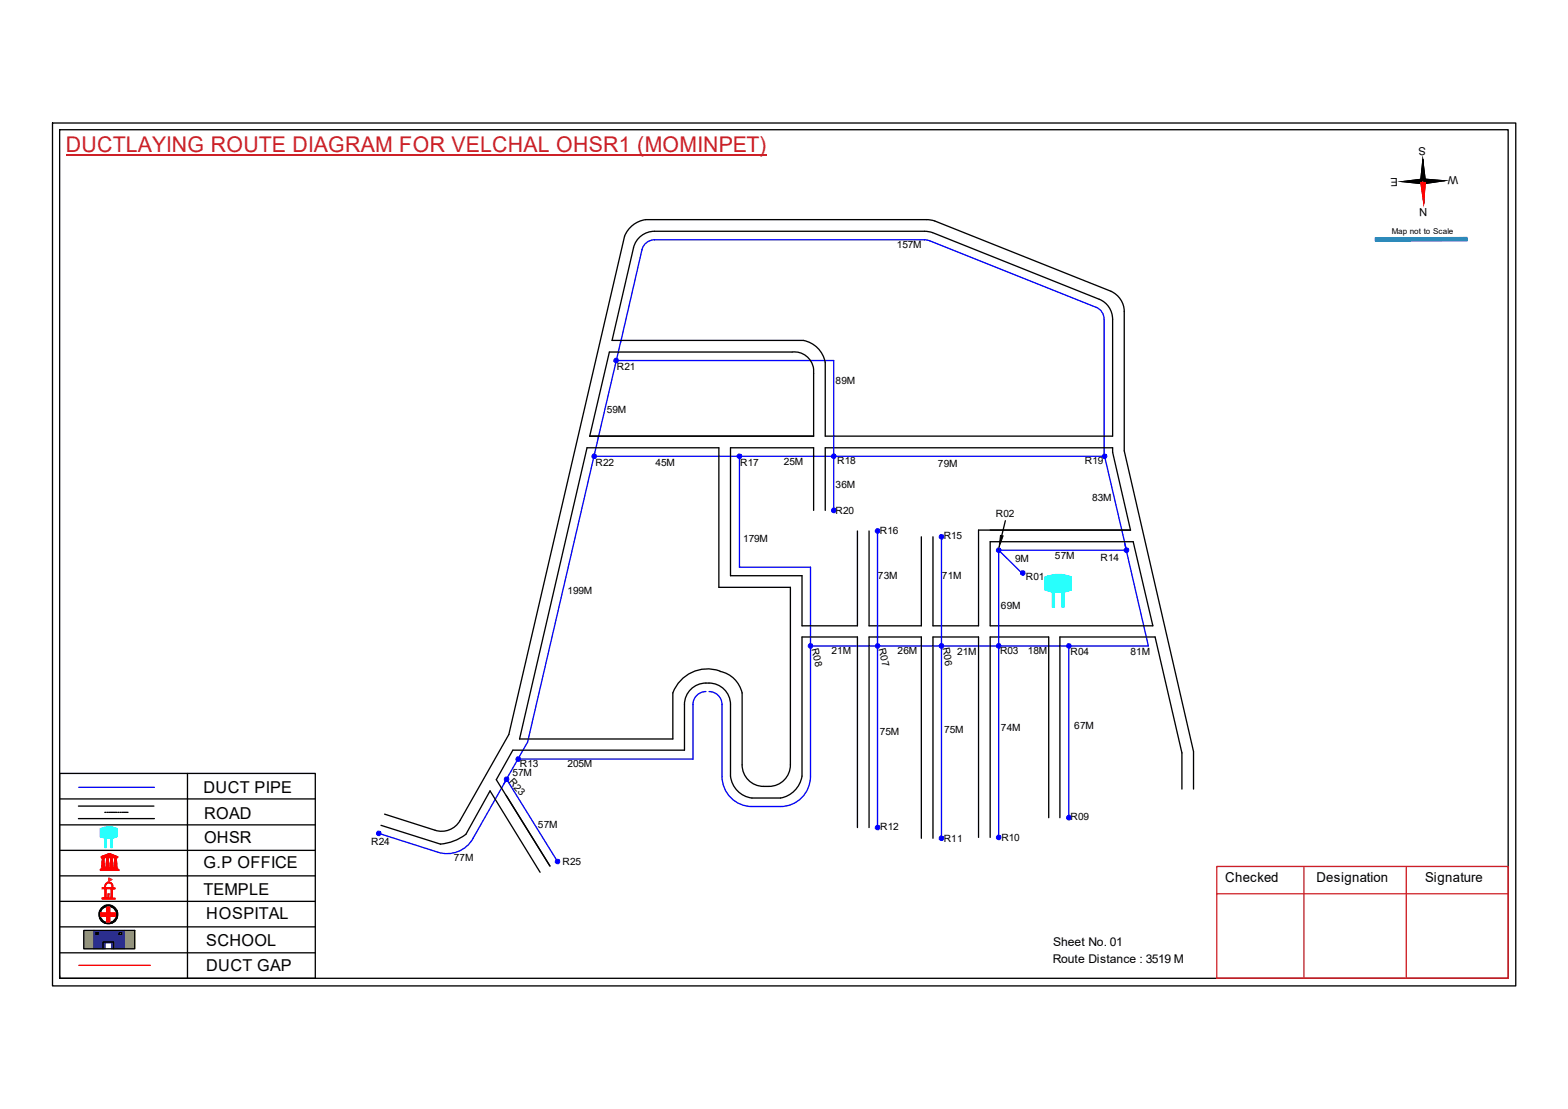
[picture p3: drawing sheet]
<svg xmlns="http://www.w3.org/2000/svg" width="297mm" height="210mm" viewBox="0 0 297 210" stroke-linecap="round" stroke-linejoin="round" font-family="sans-serif">
<path d="M11.3 151.2h48.4M11.3 156.1h48.4M14.9 152.6h14.3M14.9 154.9h14.3M35.5 146.4v38.8M11.3 175.4h48.4M11.3 161h48.4M11.3 165.8h48.4M11.3 170.6h48.4M11.3 180.3h48.4" fill="none" stroke="#000" stroke-width=".25"/>
<path d="M21 158.6h.3v1.8h-.3z" fill-rule="evenodd" fill="#0ffffc"/>
<path d="M21 158.6h.3v1.8h-.3z" fill="none" stroke="#0ffffc" stroke-width=".19"/>
<path d="M19.9 158.6h.2v1.8h-.2z" fill-rule="evenodd" fill="#0ffffc"/>
<path d="M19 156.9l1-.3a3.8 3.8 0 0 1 2.1 .2v1.6l-1.5 .3-1.6-.4zM19.9 158.6h.2v1.8h-.2z" fill="none" stroke="#0ffffc" stroke-width=".19"/>
<path d="M19 156.8a4 4 0 0 1 3.1 0v1.7a4.5 4.5 0 0 1-3-.1z" fill-rule="evenodd" fill="#0ffffc"/>
<path d="M19 156.8a4 4 0 0 1 3.1 0v1.7a4.5 4.5 0 0 1-3-.1z" fill="none" stroke="#0ffffc" stroke-width=".19"/>
<path d="M19 164.6h3.5v.2h-3.5zM19.2 164.3h3.1v.2h-3.1zM19.2 162.1l1.5-.6 1.6 .7zM19.3 162.4l.6-.1-.2 .1 .1 1.7h-.5l.1-1.7zM19.3 164.2h2.8v.1h-2.8zM19.5 162.1l1.2-.5 1.3 .5zM20.1 162.3h.5v1.8h-.5zM20.7 161.7l.2 .1-.2 .3zM20.9 162.3h.5v1.8h-.5zM21.6 162.3l.6 .1h-.1v1.7h-.4l.1-1.7z" fill="none" stroke="#f00" stroke-width=".19"/>
<path d="M21.6 162.3h.5v1.8h-.5z" fill-rule="evenodd" fill="#f00"/>
<path d="M21.6 162.3h.5v1.8h-.5z" fill="none" stroke="#f00" stroke-width=".19"/>
<path d="M20.9 162.3h.5v1.8h-.5z" fill-rule="evenodd" fill="#f00"/>
<path d="M20.9 162.3h.5v1.8h-.5z" fill="none" stroke="#f00" stroke-width=".19"/>
<path d="M20.1 162.3h.5v1.8h-.5z" fill-rule="evenodd" fill="#f00"/>
<path d="M20.1 162.3h.5v1.8h-.5z" fill="none" stroke="#f00" stroke-width=".19"/>
<path d="M19.3 162.3h.5v1.8h-.5z" fill-rule="evenodd" fill="#f00"/>
<path d="M19.3 162.3h.5v1.8h-.5z" fill="none" stroke="#f00" stroke-width=".19"/>
<path d="M20.6 161.7h.4v.4h-.4z" fill-rule="evenodd" fill="#f00"/>
<path d="M19 164.6h3.6v.2h-3.6zM19 164.7h3.6M19.2 164.3h3.1v.2h-3.1zM19.2 164.4h3.1M19.3 164.2h2.8v.1h-2.8zM19.3 164.3h2.8M20.6 161.7h.4v.4h-.4z" fill="none" stroke="#f00" stroke-width=".19"/>
<path d="M19.2 162.1l1-.4a.94 .94 0 0 1 1.1 0l1 .4v.2h-3.1zM19.9 162.1h.7l-.1-.3zM21 161.8l-.1 .3h.7z" fill-rule="evenodd" fill="#f00"/>
<path d="M19.2 162.1l1-.4a.94 .94 0 0 1 1.1 0l1 .4v.2h-3.1zM19.9 162.1l.6-.3 .1 .3zM20.1 168.1h1l-.1 1.9-.9-.1zM20.1 167.2a.73 .73 0 0 1 .9-.2 .73 .73 0 0 1 .4 .9v.2h.4v.1h-.5v1.7l.5 .1v.2l-2.5-.1v-.2h.6v-1.8h-.5v-.1h.5v-.4zM20.1 167.3a.55 .55 0 0 1 1 0l.2 .8-1.4-.1zM20.5 169.2l.1 .6zM20.6 166.5l.1 .5zM21 161.8l.6 .3h-.7z" fill="none" stroke="#f00" stroke-width=".19"/>
<path d="M20.6 166.2l.6 .3-.5 .3z" fill="none" stroke="#e66000" stroke-width=".19"/>
<path d="M20 167.2a.8 .8 0 0 1 1.4 .3v.5l.4 .1v.1l-.5 .1v1.5l.1 .2h.4v.2h-2.5v-.3l.6-.1v-1.6h-.6v-.2h.5zM20.1 167.4l-.2 .6h1.3l-.1-.6-.2-.3h-.5zM20.1 168.3v1.6h.9v-1.7zM20.4 169.2h.3l-.1 .7h-.2z" fill-rule="evenodd" fill="#f00"/>
<path d="M20 167.2a.8 .8 0 0 1 1.4 .3v.5l.4 .1v.1l-.5 .1v1.5l.1 .2h.4v.2h-2.5v-.3l.6-.1v-1.6h-.6v-.2h.5zM20.1 167.4l.3-.3h.5l.2 .3 .1 .6h-1.3zM20.1 168.3l.9-.1v1.7h-.9zM20.4 169.2h.3l-.1 .7h-.2z" fill="none" stroke="#f00" stroke-width=".19"/>
<path d="M20.6 166.5v.5z" fill="#f00"/>
<path d="M20.6 166.5v.5z" fill="none" stroke="#f00" stroke-width=".19"/>
<path d="M20.6 166.5v.5z" fill="#f00"/>
<path d="M20.6 166.5v.5z" fill="none" stroke="#f00" stroke-width=".19"/>
<path d="M20.6 166.5v.5z" fill="#f00"/>
<path d="M20.6 166.5v.5zM20.6 166.5v.5" fill="none" stroke="#f00" stroke-width=".19"/>
<path d="M20.7 166.8l-.1 .2z" fill="#f00"/>
<path d="M20.7 166.8l-.1 .2z" fill="none" stroke="#f00" stroke-width=".19"/>
<path d="M20.7 166.8v.2z" fill="#f00"/>
<path d="M20.7 166.8v.2z" fill="none" stroke="#f00" stroke-width=".19"/>
<path d="M20.6 167h.1z" fill="#f00"/>
<path d="M20.6 167h.1z" fill="none" stroke="#f00" stroke-width=".19"/>
<path d="M20.6 167h.1z" fill="#f00"/>
<path d="M20.6 167h.1z" fill="none" stroke="#f00" stroke-width=".19"/>
<path d="M20.6 166.2l.6 .3-.6 .3z" fill-rule="evenodd" fill="#e66000"/>
<path d="M20.6 166.2l.6 .3-.6 .3z" fill="none" stroke="#e66000" stroke-width=".19"/>
<path d="M11.3 146.4h48.4v38.8h-48.4zM19.9 153.8h.2M20.3 153.8h.2M20.7 153.8h.3M21 153.8h.4M21.5 153.8h.3M21.9 153.8h.2M22.3 153.8h.3M22.7 153.8h.3M23.2 153.8h.2M23.5 153.8h.3M23.9 153.8h.4" fill="none" stroke="#000" stroke-width=".25"/>
<path d="M14.9 149h14.3" fill="none" stroke="#00f" stroke-width=".25"/>
<g fill="none" stroke="#000" stroke-width=".19">
<path d="M19.3 172a1.38 1.38 0 0 1 2.4 .2 1.58 1.58 0 0 1 .3 1.6l-.2 .1a1.55 1.55 0 0 1-2.2 .4 1.55 1.55 0 0 1-.3-2.3z"/>
<circle cx="20.5" cy="173" r="1.81"/>
<circle cx="20.5" cy="173.1" r="1.78"/>
<circle cx="20.5" cy="173.1" r="1.59"/>
</g>
<path d="M18.7 173a1.81 1.81 0 0 1 3.6 0 1.81 1.81 0 0 1-3.6 0zM19.3 172a1.54 1.54 0 0 0 .3 2.3 1.54 1.54 0 0 0 2.2-.4l.2-.1a1.53 1.53 0 0 0-.9-2.1 1.37 1.37 0 0 0-1.8 .3z" fill-rule="evenodd" fill="#000"/>
<path d="M19.1 172.8h1.2v-1.1h.5v1.1h1.1v.6h-1.1v1.1h-.5v-1.1h-1.2z" fill="none" stroke="#f00" stroke-width=".25"/>
<path d="M19.1 172.8h1.1v-1.1h.6v1.1h1.1v.6h-1.1v1.1h-.6v-1.1h-1.1z" fill-rule="evenodd" fill="#f00"/>
<path d="M19.1 172.8h1.1v-1.1h.6v1.1h1.1v.6h-1.1v1.1h-.6v-1.1h-1.1z" fill="none" stroke="#f00" stroke-width=".19"/>
<path d="M14.9 182.7h13.6" fill="none" stroke="#f00" stroke-width=".25"/>
<path d="M15.9 176.1h1.9v3.5h-1.9zM23.6 176.1h1.9v3.5h-1.9z" fill-rule="evenodd" fill="#c8c92d"/>
<path d="M15.9 176.1h1.9v3.5h-1.9zM23.6 176.1h1.9v3.5h-1.9z" fill="none" stroke="#c8c92d" stroke-width=".19"/>
<path d="M17.7 176.1h5.9v3.5h-2.5v-1.1h-1.2v1.1h-2.2zM18.2 176.5v.4h.3v-.4zM22.6 176.5v.4h.4v-.4z" fill-rule="evenodd" fill="#293189"/>
<path d="M17.7 176.1h5.9v3.5h-2.5v-1.1h-1.2v1.1h-2.2zM18.2 176.5h.3v.4h-.3zM22.6 176.5h.4v.4h-.4z" fill="none" stroke="#293189" stroke-width=".19"/>
<path d="M9.9 23.3h277.2v163.3h-277.2zM11.3 24.6h274.4v160.6h-274.4zM269.5 30.2l.2 8.2M15.9 176.1h9.6v3.5h-9.6zM18.2 176.5h.4v.4h-.4zM19.5 179.6v-1.3h2v1.3M22.6 176.5h.5v.4h-.5zM11.3 184.8v.4" fill="none" stroke="#000" stroke-width=".25"/>
<path d="M12.5 29.3h132.7M230.5 164h55.2v21.2h-55.2zM230.5 169.2h55.2M247 164v21.2M266.4 164v21.2" fill="none" stroke="#cd2027" stroke-width=".25"/>
<path d="M269.6 33.9l4.1 .3-4.1 .6zM265.6 34.4l4-.5v.9z" fill="#000"/>
<path d="M265.6 34.4l4-.5v.9zM269.6 33.9l4.1 .3-4.1 .6z" fill="none" stroke="#000" stroke-width=".19"/>
<path d="M269.1 34.3h.9l-.3 4.1z" fill="#f00"/>
<path d="M269.1 34.3h.9l-.3 4.1z" fill="none" stroke="#f00" stroke-width=".19"/>
<path d="M269.6 33.9l4.1 .3-4.1 .6zM265.6 34.4l4-.5v.9zM269.5 30.2l.5 4.1h-.9z" fill="#000"/>
<path d="M265.6 34.4l4-.5v.9zM269.5 30.2l.5 4.1h-.9zM269.6 33.9l4.1 .3-4.1 .6z" fill="none" stroke="#000" stroke-width=".19"/>
<path d="M269.5 30.2l.2 8.2" fill="none" stroke="#000" stroke-width=".25"/>
<path d="M269.1 34.3h.9l-.3 4.1z" fill="#f00"/>
<path d="M269.1 34.3h.9l-.3 4.1z" fill="none" stroke="#f00" stroke-width=".19"/>
<path d="M269.5 30.2l.5 4.1h-.9z" fill="#000"/>
<path d="M269.5 30.2l.5 4.1h-.9z" fill="none" stroke="#000" stroke-width=".19"/>
<path d="M269.6 34.3l.1 4.1" fill="none" stroke="#f00" stroke-width=".25"/>
<path d="M269.5 30.2l.1 4.1" fill="none" stroke="#000" stroke-width=".25"/>
<path d="M260.6 45h17.2v.6h-17.2z" fill-rule="evenodd" fill="#0093dd"/>
<path d="M260.6 45h17.2v.6h-17.2z" fill="none" stroke="#0093dd" stroke-width=".19"/>
<path d="M260.6 45h17.3v.6h-17.3z" fill="none" stroke="#0093dd" stroke-width=".25"/>
<g fill="none" stroke="#000" stroke-width=".25">
<path d="M121 45.1a4.1 4.1 0 0 1 3-1.3h51.9l.8 .2 31.5 12.6a4.1 4.1 0 0 1 2.6 3.9v22h-54.5v-13.9a5.2 5.2 0 0 0-4.1-4.2h-36.3l4.1-17.5 .2-.7zM115.4 66.6h34.7a3.7 3.7 0 0 1 4 4.1v11.8h-42.4zM111.2 84.8h25v26.4h13.5v33.6a4.2 4.2 0 0 1-5.1 4 4.1 4.1 0 0 1-4-4v-13.7a5.6 5.6 0 0 0-4.2-4.1 7 7 0 0 0-8.9 4.1v8.8h-29.1zM154.1 96.6v-11.8h-15.7v24.2h13.5v9.4h10.5v-17.9M156.3 96.6v-11.8h54.5v.8l3.4 14.7h-28.8v18.1h-8.7v-16.8M164.6 100.5v17.9h9.9v-16.8M187.6 102.5h27.1l3.7 15.9h-30.8zM72.2 156.2l11.2 3.6 2.2-.5 1.4-.6 1.3-.8 4.5-8.2 9.5 15.4M95.9 150.5l8.3 13.4-10.2-16.3 3.2-5.6h32.5v-8.7a4.4 4.4 0 0 1 3.5-4 4.4 4.4 0 0 1 4.9 2.5l.3 1.5v13.6a4.7 4.7 0 0 0 4 4.1h5.5a5 5 0 0 0 4-4.1v-26.3h10.5v36M164.6 156.6v-36h9.9v38.1M185.4 158.5v-37.9h-8.7v38.1M198.7 154.8v-34.2h-11.1v37.9"/>
<path d="M223.9 149.4v-6.9l-5.1-21.9h-18v34.2M226.1 149.4v-7.2l-13.1-56.9v-26.4a4.2 4.2 0 0 0-2.6-3.8l-33.3-13.3-.8-.2h-54a5.1 5.1 0 0 0-4 3.1l-21.9 94.3-9.2 16.3a4 4 0 0 1-4.8 1.8l-9.5-3"/>
</g>
<path d="M116.7 68.2h41.2v28.4M117.6 64.9l4-17.7a2.44 2.44 0 0 1 2.4-1.8h51.5l32.1 12.8a2.4 2.4 0 0 1 1.6 2.3v25.9M117.6 64.4l-4.3 18.5M112.6 86.4h96.7l4.1 17.7h-24.2v54.4M113.4 82.5l-13.5 58-10.3 18.2a5.6 5.6 0 0 1-6.7 2.6l-11.1-3.6M140.1 86.4v21h13.4v39.5a5.7 5.7 0 0 1-5.6 5.8h-5.5a5.7 5.7 0 0 1-5.6-5.8v-13.6a2.46 2.46 0 0 0-2.5-2.4M166.2 100.5v56.1M178.3 101.6v57.1M213.1 102.9l4.4 19.4h-64M133.7 130.9a2.46 2.46 0 0 0-2.4 2.4v10.4h-33.1M202.5 122.3v32.5M96 147.5l9.6 15.6" fill="none" stroke="#00f" stroke-width=".25"/>
<circle cx="158" cy="96.6" r=".44" fill="#00f"/>
<circle cx="158" cy="96.6" r=".44" fill="none" stroke="#00f" stroke-width=".19"/>
<circle cx="158" cy="86.3" r=".44" fill="#00f"/>
<circle cx="158" cy="86.3" r=".44" fill="none" stroke="#00f" stroke-width=".19"/>
<circle cx="140.1" cy="86.3" r=".44" fill="#00f"/>
<circle cx="140.1" cy="86.3" r=".44" fill="none" stroke="#00f" stroke-width=".19"/>
<circle cx="116.7" cy="68.2" r=".44" fill="#00f"/>
<circle cx="116.7" cy="68.2" r=".44" fill="none" stroke="#00f" stroke-width=".19"/>
<circle cx="112.6" cy="86.3" r=".44" fill="#00f"/>
<circle cx="112.6" cy="86.3" r=".44" fill="none" stroke="#00f" stroke-width=".19"/>
<circle cx="98.2" cy="143.6" r=".44" fill="#00f"/>
<circle cx="98.2" cy="143.6" r=".44" fill="none" stroke="#00f" stroke-width=".19"/>
<circle cx="96" cy="147.4" r=".44" fill="#00f"/>
<circle cx="96" cy="147.4" r=".44" fill="none" stroke="#00f" stroke-width=".19"/>
<circle cx="71.8" cy="157.7" r=".44" fill="#00f"/>
<circle cx="71.8" cy="157.7" r=".44" fill="none" stroke="#00f" stroke-width=".19"/>
<circle cx="105.6" cy="163" r=".44" fill="#00f"/>
<circle cx="105.6" cy="163" r=".44" fill="none" stroke="#00f" stroke-width=".19"/>
<circle cx="153.6" cy="122.2" r=".44" fill="#00f"/>
<circle cx="153.6" cy="122.2" r=".44" fill="none" stroke="#00f" stroke-width=".19"/>
<circle cx="166.3" cy="122.2" r=".44" fill="#00f"/>
<circle cx="166.3" cy="122.2" r=".44" fill="none" stroke="#00f" stroke-width=".19"/>
<circle cx="178.4" cy="122.2" r=".44" fill="#00f"/>
<circle cx="178.4" cy="122.2" r=".44" fill="none" stroke="#00f" stroke-width=".19"/>
<circle cx="189.2" cy="122.2" r=".44" fill="#00f"/>
<circle cx="189.2" cy="122.2" r=".44" fill="none" stroke="#00f" stroke-width=".19"/>
<circle cx="202.5" cy="122.2" r=".44" fill="#00f"/>
<circle cx="202.5" cy="122.2" r=".44" fill="none" stroke="#00f" stroke-width=".19"/>
<circle cx="189.2" cy="104.1" r=".44" fill="#00f"/>
<circle cx="189.2" cy="104.1" r=".44" fill="none" stroke="#00f" stroke-width=".19"/>
<circle cx="193.8" cy="108.4" r=".44" fill="#00f"/>
<circle cx="193.8" cy="108.4" r=".44" fill="none" stroke="#00f" stroke-width=".19"/>
<circle cx="213.4" cy="104.1" r=".44" fill="#00f"/>
<circle cx="213.4" cy="104.1" r=".44" fill="none" stroke="#00f" stroke-width=".19"/>
<circle cx="209.3" cy="86.3" r=".44" fill="#00f"/>
<circle cx="209.3" cy="86.3" r=".44" fill="none" stroke="#00f" stroke-width=".19"/>
<circle cx="166.3" cy="100.5" r=".44" fill="#00f"/>
<circle cx="166.3" cy="100.5" r=".44" fill="none" stroke="#00f" stroke-width=".19"/>
<circle cx="178.4" cy="101.6" r=".44" fill="#00f"/>
<circle cx="178.4" cy="101.6" r=".44" fill="none" stroke="#00f" stroke-width=".19"/>
<circle cx="189.2" cy="158.5" r=".44" fill="#00f"/>
<circle cx="189.2" cy="158.5" r=".44" fill="none" stroke="#00f" stroke-width=".19"/>
<circle cx="202.5" cy="154.7" r=".44" fill="#00f"/>
<circle cx="202.5" cy="154.7" r=".44" fill="none" stroke="#00f" stroke-width=".19"/>
<circle cx="178.4" cy="158.6" r=".44" fill="#00f"/>
<circle cx="178.4" cy="158.6" r=".44" fill="none" stroke="#00f" stroke-width=".19"/>
<circle cx="166.3" cy="156.6" r=".44" fill="#00f"/>
<circle cx="166.3" cy="156.6" r=".44" fill="none" stroke="#00f" stroke-width=".19"/>
<path d="M189.2 104.1l4.6 4.5" fill="none" stroke="#00f" stroke-width=".25"/>
<path d="M201.1 111.9h.5v3h-.5z" fill-rule="evenodd" fill="#0ffffc"/>
<path d="M198 109.2a6.2 6.2 0 0 1 4.9 0v2.5a7 7 0 0 1-4.9 0zM199.3 111.9h.5v3h-.5zM201.1 111.9h.5v3h-.5z" fill="none" stroke="#0ffffc" stroke-width=".19"/>
<path d="M199.6 111.9v3" fill="none" stroke="#0ffffc" stroke-width=".42"/>
<path d="M198 109.1a6.8 6.8 0 0 1 4.9 0v2.6a7 7 0 0 1-4.9 0z" fill-rule="evenodd" fill="#0ffffc"/>
<path d="M198 109.1a6.8 6.8 0 0 1 4.9 0v2.6a7 7 0 0 1-4.9 0z" fill="none" stroke="#0ffffc" stroke-width=".19"/>
<path d="M189.5 101.3l.5 .1-.7 2.1z" fill="#000"/>
<path d="M189.5 101.3l.5 .1-.7 2.1z" fill="none" stroke="#000" stroke-width=".19"/>
<path d="M190.5 98.6l-.7 2.7" fill="none" stroke="#000" stroke-width=".25"/>
<text font-size="4.1" fill="#cd2027" x="12.5" y="28.8">DUCTLAYING ROUTE DIAGRAM FOR VELCHAL OHSR1 (MOMINPET)</text>
<g font-size="3.1">
<text x="38.6" y="150">DUCT PIPE</text>
<text x="38.6" y="154.9">ROAD</text>
<text x="38.6" y="159.5">OHSR</text>
<text x="38.6" y="164.3">G.P OFFICE</text>
<text x="38.6" y="169.3">TEMPLE</text>
<text x="39.1" y="173.9">HOSPITAL</text>
<text x="39.1" y="179">SCHOOL</text>
<text x="39.1" y="183.8">DUCT GAP</text>
</g>
<g font-size="2.6">
<text x="232.1" y="167">Checked</text>
<text x="249.4" y="167">Designation</text>
<text x="270" y="167">Signature</text>
</g>
<g font-size="2.3">
<text x="199.5" y="179.1">Sheet No. 01</text>
<text x="199.4" y="182.3">Route Distance : 3519 M</text>
</g>
<g font-size="2.1">
<text x="270.1" y="27.8" transform="rotate(179 270.1 27.8)">S</text>
<text x="264.8" y="33.6" transform="rotate(179 264.8 33.6)">E</text>
<text x="276.2" y="33.4" transform="rotate(179 276.2 33.4)">W</text>
<text x="270.4" y="39.4" transform="rotate(179 270.4 39.4)">N</text>
</g>
<g font-size="1.9">
<text x="169.9" y="47">157M</text>
<text x="116.9" y="70.1">R21</text>
<text x="158.3" y="72.7">89M</text>
<text x="114.9" y="78.2">59M</text>
<text x="112.8" y="88.1">R22</text>
<text x="124.2" y="88.2">45M</text>
<text x="140.2" y="88.2">R17</text>
<text x="148.5" y="88.1">25M</text>
<text x="158.6" y="87.9">R18</text>
<text x="177.7" y="88.5">79M</text>
<text x="205.5" y="87.9">R19</text>
<text x="158.3" y="92.5">36M</text>
<text x="206.9" y="94.7">83M</text>
<text x="158.3" y="97.3">R20</text>
<text x="166.7" y="101.1">R16</text>
<text x="188.7" y="97.8">R02</text>
<text x="140.8" y="102.5">179M</text>
<text x="178.8" y="102">R15</text>
<text x="192.3" y="106.4">9M</text>
<text x="199.9" y="105.8">57M</text>
<text x="208.5" y="106.1">R14</text>
<text x="107.5" y="112.5">199M</text>
<text x="166.3" y="109.6">73M</text>
<text x="178.4" y="109.6">71M</text>
<text x="194.3" y="109.8">R01</text>
<text x="189.6" y="115.3">69M</text>
<text x="153.7" y="122.8" transform="rotate(77 153.7 122.8)">R08</text>
<text x="157.5" y="123.9">21M</text>
<text x="166.4" y="122.8" transform="rotate(76 166.4 122.8)">R07</text>
<text x="170.1" y="123.9">26M</text>
<text x="178.5" y="122.6" transform="rotate(80 178.5 122.6)">R06</text>
<text x="181.3" y="124">21M</text>
<text x="189.4" y="123.7">R03</text>
<text x="194.7" y="123.8">18M</text>
<text x="202.8" y="124">R04</text>
<text x="214.2" y="124">81M</text>
<text x="166.7" y="139.2">75M</text>
<text x="178.9" y="138.8">75M</text>
<text x="189.6" y="138.4">74M</text>
<text x="203.5" y="138">67M</text>
<text x="96.3" y="148" transform="rotate(48 96.3 148)">R23</text>
<text x="97.1" y="146.8">57M</text>
<text x="98.5" y="145.1">R13</text>
<text x="107.5" y="145.2">205M</text>
<text x="202.8" y="155.3">R09</text>
<text x="70.3" y="160">R24</text>
<text x="101.9" y="156.7">57M</text>
<text x="166.7" y="157.1">R12</text>
<text x="178.8" y="159.3">R11</text>
<text x="189.7" y="159.2">R10</text>
<text x="86" y="162.9">77M</text>
<text x="106.5" y="163.7">R25</text>
</g>
<text font-size="1.5" x="263.7" y="44.2">Map not to Scale</text>
</svg>
